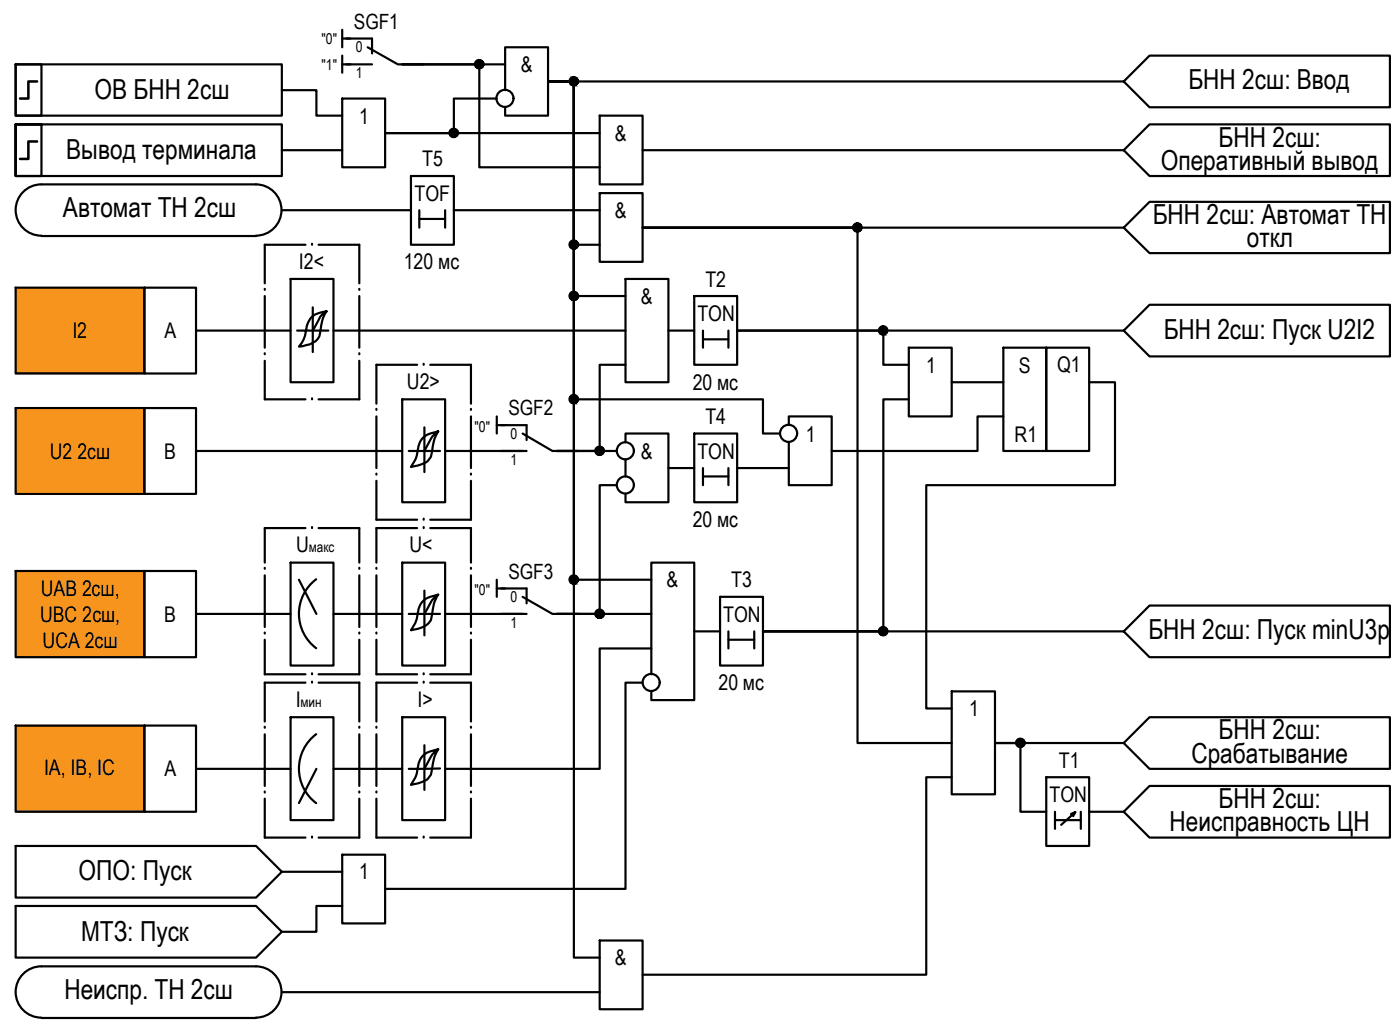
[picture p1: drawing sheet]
<svg xmlns="http://www.w3.org/2000/svg" width="163mm" height="120mm" viewBox="0 0 163 120" stroke-linecap="round" stroke-linejoin="round" font-family="sans-serif">
<!-- layer: 0 -->
<g fill="none" stroke="#000" stroke-width=".25">
<path d="M1.8 7.5h3v6h-3zM1.8 7.5h31v6h-31zM1.8 14.5v6h3v-6h-3h31v6h-31zM32.8 10.5h4v3h3M32.8 17.5h7M39.8 11.5h5v8h-5zM39.8 3.5v2M39.8 6.5v2M39.8 4.5h1M39.8 7.5h1M57.8 11.5h-5v4h-8h25M58.8 10.5v-5h5v8h-5v-1"/>
<path d="M58.8 7.5h-12h9v12h14M69.8 13.5h5v8h-5zM74.8 17.5h56M130.8 9.5l3 3h28v-6h-28l-3 3h-67h3v102h3M133.8 14.5h28v6h-28l-3-3zM1.8 33.5h15v10h-15zM4.8 21.5a2.98 2.98 0 0 0-3 2.9 2.98 2.98 0 0 0 3 3M4.8 21.5h25a2.98 2.98 0 0 1 3 2.9 2.98 2.98 0 0 1-3 3M4.8 27.5h25M16.8 33.5h6v10h-6zM22.8 38.5h11M32.8 24.5h15"/>
<path d="M33.8 32.5h5v12h-5zM36.4 38.5h1.8M36.4 35.8v5.2M38 36.2l-.4 .8-.2 .9a2.54 2.54 0 0 1-.5 1.6 3.1 3.1 0 0 1-2.1 .8 4 4 0 0 0 .9-2.4 2.06 2.06 0 0 1 1.9-1.6l.4-.1-.7 .6-.9 1.7h-1.8M38.8 38.5h34M47.8 20.5h5v8h-5zM48.8 24.5v2M48.8 25.5h3M51.8 24.5v2M52.8 24.5h17M69.8 22.5h5v8h-5zM69.8 28.5h-3v-19h-3h3v58h9"/>
<path d="M72.8 32.5h5v12h-5zM72.8 34.5h-6v-25h-3h3v37h22v4h2M77.8 38.5h3M80.8 34.5h5v8h-5zM81.8 38.5v2M81.8 39.5h3M84.8 38.5v2M130.8 26.5h-56h25v60h11M130.8 38.5h-45h17v4h3M133.8 35.5h28v6h-28l-3-3zM133.8 23.5h28v6h-28l-3-3zM1.8 47.5h15v10h-15z"/>
<path d="M16.8 47.5h6v10h-6zM22.8 52.5h24M46.8 46.5h5v12h-5zM49.4 52.5h1.8M49.4 49.7v5.2M51 50.2l-.4 .9-.2 .8a2.53 2.53 0 0 1-.5 1.6 3.4 3.4 0 0 1-2.1 .9 4.4 4.4 0 0 0 .9-2.5 2.06 2.06 0 0 1 1.8-1.6l.5-.1-.7 .6-.9 1.7h-1.8M51.8 52.5h9M57.8 48.5v2M57.8 49.5h1M71.8 56.5h-2v15h-5h11M72.8 51.5v-1h5v8h-5v-1M72.8 42.5h-3v10h-5h7"/>
<path d="M72.8 53.5v2M77.8 54.5h3M80.8 50.5h5v8h-5zM81.8 54.5v2M81.8 55.5h3M84.8 54.5v2M85.8 54.5h6M91.8 49.5v-1h5v8h-5v-5M105.8 46.5h-3v27h-14M105.8 40.5h5v8h-5zM110.8 44.5h6M116.8 40.5h5v12h-5z"/>
<path d="M116.8 48.5h-3v4h-17M121.8 40.5h5v12h-5zM126.8 44.5h3v12h-22v26h3M1.8 66.5h15v10h-15zM16.8 66.5h6v10h-6zM22.8 71.5h11M33.8 65.5h5v12h-5zM34.8 67.5l2 4M36.8 67.4a5 5 0 0 0 0 8M38.8 71.5h8M46.8 65.5h5v12h-5zM49.4 68.7v5.3"/>
<path d="M49.4 71.5h1.8M51 69.2l-.3 .6a6 6 0 0 0-.5 2.2 2.15 2.15 0 0 1-2 1.3l-.4 .1a4.7 4.7 0 0 0 .9-2.5 2.09 2.09 0 0 1 1.8-1.6l.5-.1-.7 .6-.9 1.7h-1.8M51.8 71.5h9M57.8 67.5v2M57.8 68.5h1M74.8 79.5h-2v24h-28M75.8 75.5h-6v14h-18M75.8 78.5v-13h5v16h-5v-1M80.8 73.5h3M83.8 69.5h5v8h-5zM84.8 73.5v2M84.8 74.5h3"/>
<path d="M87.8 73.5v2M88.8 73.5h42l3 3h28v-6h-28l-3 3M88.8 73.5h14M1.8 84.5h15v10h-15zM1.8 98.5h28l3 3-3 3h-28zM16.8 84.5h6v10h-6zM22.8 89.5h11M33.8 83.5h5v12h-5zM36.8 85.5a5 5 0 0 0 0 8M36.8 89.5l-2 4M38.8 89.5h8M39.8 99.5h5v8h-5z"/>
<path d="M46.8 83.5h5v12h-5zM49.4 86.7v5.2M51 87.2l-.4 .9-.2 .8a2.53 2.53 0 0 1-.5 1.6 3.4 3.4 0 0 1-2.1 .9 4.4 4.4 0 0 0 .9-2.5 2.09 2.09 0 0 1 1.8-1.6l.5-.1-.7 .6-.9 1.7h-1.8M51.2 89.4l-1.8 .1M110.8 80.5h5v12h-5zM110.8 90.5h-3v23h-33M121.8 90.5h5v8h-5zM122.8 94.5v2M122.8 95.5h3M124.7 94.7l.5-.2-1.7 1.5M125.2 94.5l-.3 .5M125.8 94.5v2"/>
<path d="M126.8 94.5h4M130.8 86.5h-15h3v8h3M133.8 91.5h28v6h-28l-3-3zM133.8 83.5h28v6h-28l-3-3zM1.8 105.5h28l3 3-3 3h-28zM4.8 112.5a2.98 2.98 0 0 0-3 3 2.98 2.98 0 0 0 3 2.9M4.8 112.5h25a2.98 2.98 0 0 1 3 3 2.98 2.98 0 0 1-3 2.9M4.8 118.5h25M32.8 101.5h7M32.8 115.5h37M39.8 105.5h-3v3h-4M69.8 109.5h5v8h-5z"/>
<circle cx="52.8" cy="15.5" r=".49"/>
<circle cx="55.8" cy="7.5" r=".49"/>
<circle cx="58.8" cy="11.4" r=".99"/>
<circle cx="66.8" cy="9.5" r=".49"/>
<circle cx="66.8" cy="34.4" r=".49"/>
<circle cx="66.8" cy="28.5" r=".49"/>
<circle cx="99.8" cy="26.5" r=".49"/>
<circle cx="102.8" cy="38.5" r=".49"/>
<circle cx="66.8" cy="46.5" r=".49"/>
<circle cx="69.8" cy="52.5" r=".49"/>
<circle cx="72.8" cy="52.5" r=".99"/>
<circle cx="72.8" cy="56.4" r=".99"/>
<circle cx="91.8" cy="50.4" r=".99"/>
<circle cx="66.8" cy="67.5" r=".49"/>
<circle cx="69.8" cy="71.4" r=".49"/>
<circle cx="75.8" cy="79.4" r=".99"/>
<circle cx="102.8" cy="73.5" r=".49"/>
<circle cx="118.8" cy="86.5" r=".49"/>
</g>
<g fill="none" stroke="#000" stroke-width=".25">
<path d="M40.3 4.5h3v1.7M40.3 7.5h3M42.8 5.5l3.5 2h3M30.8 33.7h.1M30.8 34.5v6M35.6 28.5h-4.8v4.5M36.3 28.5h.1M37.1 28.5h4.7v4.5M41.8 33.7h.1M41.8 34.5v6M30.8 41.2h.1M30.8 42v4.5h4.8"/>
<path d="M36.3 46.5h.1M41.8 41.2h.1M41.8 42v4.5h-4.7M43.8 55.2h.1M43.8 47.7h.1M43.8 48.5v6M43.8 56v4.5h4.8M48.6 42.5h-4.8v4.5M49.3 42.5h.1M50.1 42.5h4.7v4.5M54.8 55.2h.1M54.8 47.7h.1"/>
<path d="M54.8 48.5v6M54.8 56v4.5h-4.7M58.3 49.5h3v1.7M58.3 52.5h3M60.8 50.5l3.5 2h3M30.8 73.7h.1M30.8 66.2h.1M30.8 74.5v4h4.8M30.8 67v6M35.6 61.5h-4.8v4M35.6 79.5h-4.8v4.5M36.3 61.5h.1"/>
<path d="M36.3 78.5h.1M36.3 79.5h.1M37.1 61.5h4.7v4M37.1 79.5h4.7v4.5M41.8 73.7h.1M41.8 66.2h.1M41.8 74.5v4h-4.7M41.8 67v6M43.8 73.7h.1M43.8 66.2h.1M43.8 67v6M43.8 74.5v4h4.8"/>
<path d="M48.6 61.5h-4.8v4M48.6 79.5h-4.8v4.5M49.3 60.5h.1M49.3 61.5h.1M49.3 78.5h.1M49.3 79.5h.1M50.1 61.5h4.7v4M50.1 79.5h4.7v4.5M54.8 73.7h.1M54.8 66.2h.1M54.8 67v6M54.8 74.5v4h-4.7"/>
<path d="M58.3 68.5h3v1.7M58.3 71.5h3M60.8 69.5l3.5 2h3M30.8 92.2h.1M30.8 84.7h.1M30.8 85.5v6M30.8 93v4.5h4.8M36.3 97.5h.1M41.8 92.2h.1M41.8 84.7h.1M41.8 85.5v6M41.8 93v4.5h-4.7"/>
<path d="M43.8 92.2h.1M43.8 84.7h.1M43.8 85.5v6M43.8 93v4.5h4.8M49.3 97.5h.1M54.8 92.2h.1M54.8 84.7h.1M54.8 85.5v6M54.8 93v4.5h-4.7"/>
</g>
<!-- layer: 0 -->
<g fill="#000" stroke="#000" stroke-width=".12">
<path d="M52.6 15.9h.4zM52.6 15h.4zM52.7 16h.2zM52.7 15h.2zM55.7 8h.2zM55.8 7h.1zM66.7 9.9h.2zM66.8 9h.1zM66.5 28.2h.7zM66.7 29h.2zM66.7 35h.2zM66.8 28h.1z"/>
<path d="M66.8 34h.1zM99.6 26.9h.4zM99.6 26h.4zM99.7 27h.2zM99.7 26h.2zM102.7 38.9h.2zM102.7 38h.2zM66.7 46.9h.2zM66.8 46h.1zM69.7 52h.2zM66.7 67.9h.2zM66.8 67h.1z"/>
<path d="M69.7 71h.2zM102.7 74h.2zM102.7 73h.2zM118.7 87h.2zM118.7 86h.2z"/>
<path d="M52.7 16h.2zM52.7 16h.2z"/>
<path d="M52.7 15h.2zM52.7 15h.2z"/>
<path d="M52.7 15h.3zM52.7 15h.3z"/>
<path d="M52.7 15h.3zM52.6 15h.4zM52.6 15h.4z"/>
<path d="M52.7 16h.3zM52.7 16h.2z"/>
<path d="M52.6 15l.5 .1zM52.6 15l.5 .1z"/>
<path d="M52.6 15.9h.4zM52.6 15.9l.4 .1z"/>
<path d="M52.5 15.1h.6zM52.5 15.1h.6z"/>
<path d="M52.5 15.9h.6zM52.5 15.9h.5zM52.6 15.9h.4z"/>
<path d="M52.5 15.1l.7 .1zM52.5 15.1l.7 .1z"/>
<path d="M52.5 15.9h.6zM52.5 15.9h.6z"/>
<path d="M52.5 15.2h.7zM52.4 15.2h.8z"/>
<path d="M52.5 15.8h.7zM52.5 15.8l.6 .1z"/>
<path d="M52.4 15.2h.9zM52.4 15.2h.9z"/>
<path d="M52.4 15.8h.8zM52.4 15.8h.8z"/>
<path d="M52.4 15.2h.9zM52.4 15.2h.9z"/>
<path d="M52.4 15.2l.9 .1zM52.4 15.2l.9 .1z"/>
<path d="M52.4 15.7h.9zM52.4 15.7h.9z"/>
<path d="M52.4 15.7h.9zM52.4 15.7l.8 .1z"/>
<path d="M52.4 15.3h.9zM52.4 15.3h.9z"/>
<path d="M52.3 15.3l1 .1zM52.3 15.3l1 .1z"/>
<path d="M52.3 15.4l1 .1v-.1zM52.3 15.4l1 .1h-1z"/>
<path d="M52.3 15.5h1zM52.3 15.5h1z"/>
<path d="M52.3 15.5h1zM52.3 15.5h1z"/>
<path d="M52.3 15.5l1 .1zM52.3 15.5l1 .1z"/>
<path d="M52.3 15.6h1zM52.3 15.6h1z"/>
<path d="M52.3 15.6l1 .1zM52.3 15.6l1 .1z"/>
<path d="M52.4 15.7h.9zM52.4 15.7h.9z"/>
<path d="M55.7 8h.2zM55.8 8h.1z"/>
<path d="M55.8 7h.1zM55.7 7h.2z"/>
<path d="M55.7 7h.3zM55.7 7h.3z"/>
<path d="M55.7 7h.3zM55.6 7h.4z"/>
<path d="M55.7 8h.3zM55.7 8h.2z"/>
<path d="M55.6 7l.5 .1zM55.6 7l.5 .1z"/>
<path d="M55.6 7.9h.4zM55.6 7.9l.4 .1z"/>
<path d="M55.6 7.1h.5zM55.5 7.1h.6z"/>
<path d="M55.6 7.9h.5zM55.6 7.9h.4z"/>
<path d="M55.5 7.1h.6zM55.5 7.1h.6z"/>
<path d="M55.5 7.9h.6zM55.5 7.9h.6z"/>
<path d="M55.5 7.1l.7 .1zM55.5 7.1l.7 .1z"/>
<path d="M55.5 7.9h.6zM55.5 7.9h.6z"/>
<path d="M55.5 7.2h.7zM55.4 7.2h.8z"/>
<path d="M55.5 7.8h.7zM55.5 7.8l.6 .1z"/>
<path d="M55.4 7.2h.8zM55.4 7.2h.8z"/>
<path d="M55.4 7.2h.9zM55.4 7.2h.9z"/>
<path d="M55.4 7.7l.8 .1zM55.4 7.7l.8 .1z"/>
<path d="M55.4 7.8h.8zM55.4 7.8h.8z"/>
<path d="M55.4 7.2l.9 .1zM55.4 7.2l.9 .1z"/>
<path d="M55.4 7.3h.9zM55.4 7.3h.9z"/>
<path d="M55.4 7.7h.9zM55.4 7.7h.9z"/>
<path d="M55.4 7.7h.9zM55.4 7.7h.8z"/>
<path d="M55.3 7.3l1 .1v-.1zM55.3 7.3l1 .1h-1z"/>
<path d="M55.3 7.4h1zM55.3 7.4h1z"/>
<path d="M55.3 7.4l1 .1zM55.3 7.4l1 .1z"/>
<path d="M55.3 7.5h1zM55.3 7.5h1z"/>
<path d="M55.3 7.5l1 .1zM55.3 7.5l1 .1z"/>
<path d="M55.3 7.6h1zM55.3 7.6h1z"/>
<path d="M55.3 7.6h1zM55.3 7.6l1 .1z"/>
<path d="M66.7 9.9l.2 .1zM66.8 10h.1z"/>
<path d="M66.8 9h.1zM66.8 9h.1z"/>
<path d="M66.7 9h.3zM66.6 9h.4z"/>
<path d="M66.6 9h.4zM66.6 9h.4z"/>
<path d="M66.6 9.9h.4zM66.6 9.9h.3z"/>
<path d="M66.6 9l.5 .1zM66.5 9.1h.6z"/>
<path d="M66.6 9.9h.4zM66.6 9.9h.4z"/>
<path d="M66.5 9.9h.6zM66.5 9.9h.6z"/>
<path d="M66.5 9.9h.6zM66.5 9.9h.5z"/>
<path d="M66.5 9.1h.6zM66.5 9.1h.6z"/>
<path d="M66.5 9.1h.6zM66.5 9.1h.6z"/>
<path d="M66.5 9.1h.7zM66.5 9.1h.7z"/>
<path d="M66.5 9.9h.6zM66.5 9.9h.6z"/>
<path d="M66.5 9.1l.7 .1zM66.5 9.1l.7 .1z"/>
<path d="M66.4 9.2h.8zM66.4 9.2h.8z"/>
<path d="M66.4 9.8h.8zM66.4 9.8h.8z"/>
<path d="M66.5 9.8h.7zM66.5 9.8l.6 .1z"/>
<path d="M66.4 9.2l.9 .1zM66.4 9.2l.9 .1z"/>
<path d="M66.4 9.7h.8zM66.4 9.7l.8 .1z"/>
<path d="M66.4 9.3h.9zM66.4 9.3h.9z"/>
<path d="M66.3 9.3l1 .1zM66.3 9.3l1 .1z"/>
<path d="M66.3 9.7h1zM66.3 9.7h1z"/>
<path d="M66.4 9.7h.9zM66.4 9.7h.8z"/>
<path d="M66.3 9.4h1zM66.3 9.4h1z"/>
<path d="M66.3 9.4h1zM66.3 9.4h1z"/>
<path d="M66.3 9.4l1 .1zM66.3 9.4l1 .1z"/>
<path d="M66.3 9.5h1zM66.3 9.5h1z"/>
<path d="M66.3 9.5l1 .1zM66.3 9.5l1 .1z"/>
<path d="M66.3 9.6h1zM66.3 9.6h1z"/>
<path d="M66.3 9.6h1zM66.3 9.6l1 .1z"/>
<path d="M66.7 29h.2zM66.8 29h.1z"/>
<path d="M66.7 35h.2zM66.8 35h.1z"/>
<path d="M66.8 28h.1zM66.7 28h.2z"/>
<path d="M66.8 34h.1zM66.7 34h.2z"/>
<path d="M66.7 28h.3zM66.6 28h.4z"/>
<path d="M66.7 34h.3zM66.6 34h.4z"/>
<path d="M66.6 28h.4zM66.6 28h.4z"/>
<path d="M66.6 29h.4zM66.6 29h.3z"/>
<path d="M66.6 34h.4zM66.6 34h.4z"/>
<path d="M66.6 35h.4zM66.6 35h.3z"/>
<path d="M66.6 28l.5 .1zM66.5 28.1h.6z"/>
<path d="M66.6 29h.4zM66.6 29h.4z"/>
<path d="M66.6 34h.5zM66.5 34h.6z"/>
<path d="M66.6 34.9h.4zM66.6 34.9l.4 .1z"/>
<path d="M66.5 28.9h.6zM66.5 28.9l.5 .1z"/>
<path d="M66.5 34l.6 .1zM66.5 34l.6 .1z"/>
<path d="M66.5 34.9h.6zM66.5 34.9h.5z"/>
<path d="M66.5 28.1h.6zM66.5 28.1h.6z"/>
<path d="M66.5 28.1h.6zM66.5 28.1h.6z"/>
<path d="M66.5 28.9h.6zM66.5 28.9h.6z"/>
<path d="M66.5 34.1h.6zM66.5 34.1h.6z"/>
<path d="M66.5 34.9h.6zM66.5 34.9h.6z"/>
<path d="M66.5 28.1l.7 .1zM66.5 28.1l.7 .1zM66.4 28.2h.8z"/>
<path d="M66.5 28.9h.6zM66.5 28.9h.6z"/>
<path d="M66.5 34.1h.7zM66.5 34.1h.7z"/>
<path d="M66.5 34.8h.6zM66.5 34.8l.6 .1z"/>
<path d="M66.4 28.2h.8zM66.4 28.2h.8z"/>
<path d="M66.4 28.8h.8zM66.4 28.8h.8z"/>
<path d="M66.5 28.8h.7zM66.5 28.8l.6 .1z"/>
<path d="M66.5 34.1l.7 .1zM66.5 34.1l.7 .1z"/>
<path d="M66.4 34.2h.8zM66.4 34.2h.8z"/>
<path d="M66.4 34.8h.8zM66.4 34.8h.8z"/>
<path d="M66.5 34.8h.7zM66.5 34.8h.6z"/>
<path d="M66.4 28.2h.9zM66.4 28.2h.9z"/>
<path d="M66.4 28.7h.8zM66.4 28.7l.8 .1z"/>
<path d="M66.4 34.2h.9zM66.4 34.2h.9z"/>
<path d="M66.4 34.8h.8zM66.4 34.8h.8z"/>
<path d="M66.4 28.2l.9 .1zM66.4 28.2l.9 .1z"/>
<path d="M66.3 28.3h1zM66.3 28.3h1z"/>
<path d="M66.3 28.7h1zM66.3 28.7h1z"/>
<path d="M66.4 28.7h.9zM66.4 28.7h.8z"/>
<path d="M66.4 34.2l.9 .1zM66.4 34.2l.9 .1z"/>
<path d="M66.3 34.3h1zM66.3 34.3h1z"/>
<path d="M66.3 34.7h1zM66.3 34.7h1z"/>
<path d="M66.4 34.7h.9zM66.4 34.7l.8 .1z"/>
<path d="M66.3 28.3l1 .1v-.1zM66.3 28.3l1 .1h-1z"/>
<path d="M66.3 28.4h1zM66.3 28.4h1z"/>
<path d="M66.3 28.4l1 .1zM66.3 28.4l1 .1z"/>
<path d="M66.3 28.5h1zM66.3 28.5h1z"/>
<path d="M66.3 28.5l1 .1zM66.3 28.5l1 .1z"/>
<path d="M66.3 28.6h1zM66.3 28.6h1z"/>
<path d="M66.3 28.6h1zM66.3 28.6l1 .1z"/>
<path d="M66.3 34.3l1 .1zM66.3 34.3l1 .1z"/>
<path d="M66.3 34.4h1zM66.3 34.4h1z"/>
<path d="M66.3 34.4l1 .1zM66.3 34.4l1 .1z"/>
<path d="M66.3 34.5h1zM66.3 34.5h1h-1z"/>
<path d="M66.3 34.5l1 .1zM66.3 34.5l1 .1z"/>
<path d="M66.3 34.6h1zM66.3 34.6h1z"/>
<path d="M66.3 34.6h1zM66.3 34.6l1 .1z"/>
<path d="M99.7 27h.2zM99.7 27h.2z"/>
<path d="M99.7 26h.2zM99.7 26h.2z"/>
<path d="M99.7 26h.3zM99.7 26h.3z"/>
<path d="M99.7 26h.3zM99.6 26h.4zM99.6 26h.4z"/>
<path d="M99.7 27h.3zM99.7 27h.2z"/>
<path d="M99.6 26l.5 .1zM99.6 26l.5 .1z"/>
<path d="M99.6 26.9h.4zM99.6 26.9l.4 .1z"/>
<path d="M99.5 26.1h.6zM99.5 26.1h.6z"/>
<path d="M99.5 26.1h.7zM99.4 26.1h.8z"/>
<path d="M99.5 26.8l.6 .1zM99.5 26.8l.6 .1z"/>
<path d="M99.5 26.9h.6zM99.5 26.9h.5zM99.6 26.9h.4z"/>
<path d="M99.4 26.1l.8 .1zM99.4 26.1l.8 .1z"/>
<path d="M99.4 26.8h.8zM99.4 26.8h.7z"/>
<path d="M99.4 26.2h.8zM99.4 26.2h.8z"/>
<path d="M99.4 26.8h.8zM99.4 26.8h.8z"/>
<path d="M99.4 26.2h.8zM99.4 26.2h.8z"/>
<path d="M99.4 26.2l.9 .1zM99.4 26.2l.9 .1z"/>
<path d="M99.4 26.7l.8 .1zM99.4 26.7l.8 .1z"/>
<path d="M99.4 26.8h.8zM99.4 26.8h.8z"/>
<path d="M99.4 26.3h.9zM99.4 26.3h.9z"/>
<path d="M99.3 26.3l1 .1zM99.3 26.3l1 .1z"/>
<path d="M99.3 26.4h1zM99.3 26.4h1z"/>
<path d="M99.3 26.4l1 .1v-.1zM99.3 26.4l1 .1h-1z"/>
<path d="M99.3 26.5h1zM99.3 26.5h1z"/>
<path d="M99.3 26.5l1 .1zM99.3 26.5l1 .1z"/>
<path d="M99.3 26.6h1zM99.3 26.6h1z"/>
<path d="M99.3 26.6l1 .1zM99.3 26.6l1 .1z"/>
<path d="M99.4 26.7h.9zM99.4 26.7h.8z"/>
<path d="M102.7 38.9l.2 .1zM102.7 39h.2z"/>
<path d="M102.7 38h.2zM102.7 38h.2z"/>
<path d="M102.7 38h.3zM102.7 38h.3z"/>
<path d="M102.7 38h.3zM102.6 38h.4z"/>
<path d="M102.7 38.9h.3zM102.7 38.9h.2z"/>
<path d="M102.6 38l.4 .1zM102.6 38l.4 .1z"/>
<path d="M102.6 38.9h.4zM102.6 38.9h.4z"/>
<path d="M102.6 38.1h.5zM102.5 38.1h.6z"/>
<path d="M102.6 38.9h.4zM102.6 38.9h.4z"/>
<path d="M102.5 38.1h.6zM102.5 38.1h.6z"/>
<path d="M102.5 38.9h.6zM102.5 38.9h.5z"/>
<path d="M102.5 38.1h.7zM102.5 38.1h.7z"/>
<path d="M102.5 38.9h.6zM102.5 38.9h.6z"/>
<path d="M102.4 38.1l.8 .1zM102.4 38.1l.8 .1z"/>
<path d="M102.4 38.8h.8zM102.4 38.8l.7 .1z"/>
<path d="M102.4 38.2h.8zM102.4 38.2h.8z"/>
<path d="M102.4 38.2l.9 .1zM102.4 38.2l.9 .1z"/>
<path d="M102.4 38.7l.8 .1zM102.4 38.7l.8 .1z"/>
<path d="M102.4 38.8h.8zM102.4 38.8h.8z"/>
<path d="M102.4 38.3h.9zM102.4 38.3h.9z"/>
<path d="M102.4 38.7h.9zM102.4 38.7h.8z"/>
<path d="M102.4 38.3l.9 .1zM102.4 38.3l.9 .1z"/>
<path d="M102.3 38.4h1zM102.3 38.4h1z"/>
<path d="M102.3 38.4h1zM102.3 38.4h1z"/>
<path d="M102.3 38.4l1 .1zM102.3 38.4l1 .1z"/>
<path d="M102.3 38.5h1zM102.3 38.5h1z"/>
<path d="M102.3 38.5l1 .1zM102.3 38.5l1 .1z"/>
<path d="M102.3 38.6h1zM102.3 38.6h1z"/>
<path d="M102.3 38.6h1zM102.3 38.6h1z"/>
<path d="M102.4 38.6h.9zM102.4 38.6l.9 .1z"/>
<path d="M66.7 46.9l.2 .1zM66.8 47h.1z"/>
<path d="M66.8 46h.1zM66.7 46h.2z"/>
<path d="M66.7 46h.3zM66.6 46h.4z"/>
<path d="M66.6 46h.4zM66.6 46h.4z"/>
<path d="M66.6 46.9h.4zM66.6 46.9h.3z"/>
<path d="M66.6 46l.5 .1zM66.5 46.1h.6z"/>
<path d="M66.6 46.9h.4zM66.6 46.9h.4z"/>
<path d="M66.5 46.9h.6zM66.5 46.9h.6z"/>
<path d="M66.5 46.9h.6zM66.5 46.9h.5z"/>
<path d="M66.5 46.1h.6zM66.5 46.1h.6z"/>
<path d="M66.5 46.1h.6zM66.5 46.1h.6z"/>
<path d="M66.5 46.1h.7zM66.5 46.1h.7z"/>
<path d="M66.5 46.9h.6zM66.5 46.9h.6z"/>
<path d="M66.5 46.1l.7 .1zM66.5 46.1l.7 .1z"/>
<path d="M66.4 46.2h.8zM66.4 46.2h.8z"/>
<path d="M66.4 46.8h.8zM66.4 46.8h.8z"/>
<path d="M66.5 46.8h.7zM66.5 46.8l.6 .1z"/>
<path d="M66.4 46.2l.9 .1zM66.4 46.2l.9 .1z"/>
<path d="M66.4 46.7h.8zM66.4 46.7l.8 .1z"/>
<path d="M66.4 46.3h.9zM66.4 46.3h.9z"/>
<path d="M66.3 46.3l1 .1zM66.3 46.3l1 .1z"/>
<path d="M66.3 46.6l1 .1zM66.3 46.6l1 .1z"/>
<path d="M66.4 46.7h.9zM66.4 46.7h.8z"/>
<path d="M66.3 46.4h1zM66.3 46.4h1z"/>
<path d="M66.3 46.4h1zM66.3 46.4h1z"/>
<path d="M66.3 46.4l1 .1zM66.3 46.4l1 .1z"/>
<path d="M66.3 46.5h1zM66.3 46.5h1z"/>
<path d="M66.3 46.5l1 .1zM66.3 46.5l1 .1z"/>
<path d="M66.3 46.6h1zM66.3 46.6h1z"/>
<path d="M66.3 46.6h1zM66.3 46.6h1z"/>
<path d="M69.7 53h.2zM69.7 53h.2zM69.7 53h.2z"/>
<path d="M69.7 52h.2zM69.7 52h.2z"/>
<path d="M69.7 52h.3zM69.6 52h.4z"/>
<path d="M69.6 52h.4zM69.6 52h.4z"/>
<path d="M69.6 53h.4zM69.6 53h.3z"/>
<path d="M69.6 52h.5zM69.6 52h.5z"/>
<path d="M69.6 52.9h.4zM69.6 52.9l.4 .1z"/>
<path d="M69.6 52l.5 .1zM69.6 52l.5 .1z"/>
<path d="M69.6 52.9h.5zM69.6 52.9h.4z"/>
<path d="M69.5 52.1h.6zM69.5 52.1h.6z"/>
<path d="M69.5 52.9h.6zM69.5 52.9h.6z"/>
<path d="M69.5 52.9h.6zM69.5 52.9h.6z"/>
<path d="M69.5 52.1h.7zM69.5 52.1h.7z"/>
<path d="M69.5 52.1l.7 .1zM69.5 52.1l.7 .1z"/>
<path d="M69.4 52.2h.8zM69.4 52.2h.8z"/>
<path d="M69.4 52.8h.8zM69.4 52.8h.8z"/>
<path d="M69.5 52.8h.7zM69.5 52.8l.6 .1z"/>
<path d="M69.4 52.2h.9zM69.4 52.2h.9z"/>
<path d="M69.4 52.7h.8zM69.4 52.7l.8 .1z"/>
<path d="M69.4 52.2l.9 .1zM69.4 52.2l.9 .1z"/>
<path d="M69.3 52.3h1zM69.3 52.3h1z"/>
<path d="M69.3 52.3l1 .1zM69.3 52.3l1 .1z"/>
<path d="M69.3 52.6l1 .1zM69.3 52.6l1 .1z"/>
<path d="M69.3 52.7h1zM69.3 52.7h1z"/>
<path d="M69.4 52.7h.9zM69.4 52.7h.8z"/>
<path d="M69.3 52.4h1zM69.3 52.4h1h-1z"/>
<path d="M69.3 52.4l1 .1zM69.3 52.4l1 .1z"/>
<path d="M69.3 52.5h1zM69.3 52.5h1z"/>
<path d="M69.3 52.5l1 .1zM69.3 52.5l1 .1z"/>
<path d="M69.3 52.6h1zM69.3 52.6h1z"/>
<path d="M66.7 67.9l.2 .1zM66.8 68h.1z"/>
<path d="M66.8 67h.1zM66.7 67h.2z"/>
<path d="M66.7 67h.3zM66.6 67h.4z"/>
<path d="M66.6 67h.4zM66.6 67h.4z"/>
<path d="M66.6 67.9h.4zM66.6 67.9h.3z"/>
<path d="M66.6 67l.5 .1zM66.5 67.1h.6z"/>
<path d="M66.6 67.9h.4zM66.6 67.9h.4z"/>
<path d="M66.5 67.9h.6zM66.5 67.9h.6z"/>
<path d="M66.5 67.9h.6zM66.5 67.9h.5z"/>
<path d="M66.5 67.1h.6zM66.5 67.1h.6z"/>
<path d="M66.5 67.1h.6zM66.5 67.1h.6z"/>
<path d="M66.5 67.1h.7zM66.5 67.1h.7z"/>
<path d="M66.5 67.9h.6zM66.5 67.9h.6z"/>
<path d="M66.5 67.1l.7 .1zM66.5 67.1l.7 .1z"/>
<path d="M66.4 67.2h.8zM66.4 67.2h.8z"/>
<path d="M66.4 67.8h.8zM66.4 67.8h.8z"/>
<path d="M66.5 67.8h.7zM66.5 67.8l.6 .1z"/>
<path d="M66.4 67.2l.9 .1zM66.4 67.2l.9 .1z"/>
<path d="M66.4 67.7h.8zM66.4 67.7l.8 .1z"/>
<path d="M66.4 67.3h.9zM66.4 67.3h.9z"/>
<path d="M66.3 67.3l1 .1zM66.3 67.3l1 .1z"/>
<path d="M66.3 67.6l1 .1zM66.3 67.6l1 .1z"/>
<path d="M66.4 67.7h.9zM66.4 67.7h.8z"/>
<path d="M66.3 67.4h1zM66.3 67.4h1z"/>
<path d="M66.3 67.4h1zM66.3 67.4h1z"/>
<path d="M66.3 67.4l1 .1zM66.3 67.4l1 .1z"/>
<path d="M66.3 67.5h1zM66.3 67.5h1z"/>
<path d="M66.3 67.5l1 .1zM66.3 67.5l1 .1z"/>
<path d="M66.3 67.6h1zM66.3 67.6h1z"/>
<path d="M66.3 67.6h1zM66.3 67.6h1z"/>
<path d="M69.7 72h.2zM69.7 72h.2zM69.7 72h.2z"/>
<path d="M69.7 71h.2zM69.7 71h.2z"/>
<path d="M69.7 71h.3zM69.6 71h.4z"/>
<path d="M69.6 71h.4zM69.6 71h.4z"/>
<path d="M69.6 72h.4zM69.6 72h.3z"/>
<path d="M69.6 71h.5zM69.6 71h.5z"/>
<path d="M69.6 71.9h.4zM69.6 71.9l.4 .1z"/>
<path d="M69.6 71l.5 .1zM69.6 71l.5 .1z"/>
<path d="M69.6 71.9h.5zM69.6 71.9h.4z"/>
<path d="M69.5 71.1h.6zM69.5 71.1h.6z"/>
<path d="M69.5 71.9h.6zM69.5 71.9h.6z"/>
<path d="M69.5 71.1h.7zM69.5 71.1h.7z"/>
<path d="M69.5 71.8h.6zM69.5 71.8h.7z"/>
<path d="M69.5 71.8h.6zM69.5 71.8l.6 .1z"/>
<path d="M69.5 71.1l.7 .1zM69.5 71.1l.7 .1z"/>
<path d="M69.4 71.2h.8zM69.4 71.2h.8z"/>
<path d="M69.4 71.8h.8zM69.4 71.8h.8z"/>
<path d="M69.4 71.2h.9zM69.4 71.2h.9z"/>
<path d="M69.4 71.8h.8zM69.4 71.8h.8z"/>
<path d="M69.4 71.2l.9 .1zM69.4 71.2l.9 .1z"/>
<path d="M69.3 71.3h1zM69.3 71.3h1z"/>
<path d="M69.3 71.3l1 .1zM69.3 71.3l1 .1z"/>
<path d="M69.3 71.6l1 .1zM69.3 71.6l1 .1z"/>
<path d="M69.3 71.7h1zM69.3 71.7h1z"/>
<path d="M69.4 71.7h.9zM69.4 71.7l.8 .1z"/>
<path d="M69.3 71.4h1zM69.3 71.4h1z"/>
<path d="M69.3 71.4l1 .1zM69.3 71.4l1 .1z"/>
<path d="M69.3 71.5h1zM69.3 71.5h1h-1z"/>
<path d="M69.3 71.5l1 .1zM69.3 71.5l1 .1z"/>
<path d="M69.3 71.6h1zM69.3 71.6h1z"/>
<path d="M102.7 74h.2zM102.7 74h.2z"/>
<path d="M102.7 73h.2zM102.7 73h.2z"/>
<path d="M102.7 73h.3zM102.7 73h.3z"/>
<path d="M102.7 73h.3zM102.7 73h.3z"/>
<path d="M102.7 74h.3zM102.7 74h.2z"/>
<path d="M102.6 73h.4zM102.6 73h.4z"/>
<path d="M102.6 73.9h.4zM102.6 73.9l.4 .1z"/>
<path d="M102.6 73l.5 .1zM102.6 73l.5 .1z"/>
<path d="M102.6 73.9h.4zM102.6 73.9h.4z"/>
<path d="M102.5 73.1h.6zM102.5 73.1h.6z"/>
<path d="M102.5 73.9h.6zM102.5 73.9h.5z"/>
<path d="M102.5 73.1h.7zM102.4 73.1h.8z"/>
<path d="M102.5 73.9h.6zM102.5 73.9h.6z"/>
<path d="M102.4 73.1l.8 .1zM102.4 73.1l.8 .1z"/>
<path d="M102.4 73.8h.8zM102.4 73.8l.7 .1z"/>
<path d="M102.4 73.2h.8zM102.4 73.2h.8z"/>
<path d="M102.4 73.2h.9zM102.4 73.2h.9z"/>
<path d="M102.4 73.7l.8 .1zM102.4 73.7l.8 .1z"/>
<path d="M102.4 73.8h.8zM102.4 73.8h.8z"/>
<path d="M102.4 73.2l.9 .1zM102.4 73.2l.9 .1z"/>
<path d="M102.4 73.7h.9zM102.4 73.7h.8z"/>
<path d="M102.4 73.3h.9zM102.4 73.3h.9z"/>
<path d="M102.3 73.3l1 .1zM102.3 73.3l1 .1z"/>
<path d="M102.3 73.4h1zM102.3 73.4h1h-1z"/>
<path d="M102.3 73.4l1 .1zM102.3 73.4l1 .1z"/>
<path d="M102.3 73.5h1zM102.3 73.5h1z"/>
<path d="M102.3 73.5l1 .1zM102.3 73.5l1 .1z"/>
<path d="M102.3 73.6h1zM102.3 73.6h1z"/>
<path d="M102.3 73.6l1 .1zM102.3 73.6l1 .1z"/>
<path d="M102.4 73.7h.9zM102.4 73.7h.9z"/>
<path d="M118.7 87h.2zM118.7 87h.2z"/>
<path d="M118.7 86h.2zM118.7 86h.2z"/>
<path d="M118.7 86h.3zM118.7 86h.3z"/>
<path d="M118.7 86h.3zM118.6 86h.4z"/>
<path d="M118.7 87h.3zM118.7 87h.2z"/>
<path d="M118.6 86h.4zM118.6 86h.4z"/>
<path d="M118.6 86.9h.4zM118.6 86.9l.4 .1z"/>
<path d="M118.6 86l.5 .1zM118.6 86l.5 .1z"/>
<path d="M118.6 86.9h.4zM118.6 86.9h.4z"/>
<path d="M118.5 86.1h.6zM118.5 86.1h.6z"/>
<path d="M118.5 86.9h.6zM118.5 86.9h.5z"/>
<path d="M118.5 86.1h.7zM118.5 86.1h.7z"/>
<path d="M118.5 86.9h.6zM118.5 86.9h.6z"/>
<path d="M118.5 86.1h.7zM118.4 86.1h.8z"/>
<path d="M118.5 86.8h.7zM118.5 86.8l.6 .1z"/>
<path d="M118.4 86.1l.8 .1zM118.4 86.1l.8 .1z"/>
<path d="M118.4 86.2h.9zM118.4 86.2h.9z"/>
<path d="M118.4 86.7l.8 .1zM118.4 86.7l.8 .1z"/>
<path d="M118.4 86.8h.8zM118.4 86.8h.8z"/>
<path d="M118.4 86.2l.9 .1zM118.4 86.2l.9 .1z"/>
<path d="M118.4 86.3h.9zM118.4 86.3h.9z"/>
<path d="M118.4 86.7h.9zM118.4 86.7h.9z"/>
<path d="M118.4 86.7h.9zM118.4 86.7h.8z"/>
<path d="M118.3 86.3l1 .1zM118.3 86.3l1 .1z"/>
<path d="M118.3 86.4h1zM118.3 86.4h1h-1z"/>
<path d="M118.3 86.4l1 .1zM118.3 86.4l1 .1z"/>
<path d="M118.3 86.5h1zM118.3 86.5h1z"/>
<path d="M118.3 86.5l1 .1zM118.3 86.5l1 .1z"/>
<path d="M118.3 86.6h1zM118.3 86.6h1z"/>
<path d="M118.3 86.6h1zM118.3 86.6l1 .1z"/>
</g>
<g fill="#f7941d" stroke="#f7941d" stroke-width=".12">
<path d="M1.8 33.5l15 10v-10zM1.8 33.5l15 10h-15z"/>
<path d="M1.8 47.5l15 10v-10zM1.8 47.5l15 10h-15z"/>
<path d="M1.8 66.5l15 10v-10zM1.8 66.5l15 10h-15z"/>
<path d="M1.8 84.5l15 10v-10zM1.8 84.5l15 10h-15z"/>
</g>
<path d="M4.3 9.5h-1v2h-1M4.3 16.5h-1v2h-1" fill="none" stroke="#000" stroke-width=".3"/>
<g font-size="3.2">
<text x="11" y="11.5">ОВ БНН 2сш</text>
<text x="138.3" y="10.4">БНН 2сш: Ввод</text>
<text x="141.9" y="17.1">БНН 2сш:</text>
<text x="7.7" y="18.5">Вывод терминала</text>
<text x="135.1" y="19.8">Оперативный вывод</text>
<text x="7.3" y="25.3">Автомат ТН 2сш</text>
<text x="134.2" y="26.1">БНН 2сш: Автомат ТН</text>
<text x="145.2" y="28.8">откл</text>
<text x="135.5" y="39.5">БНН 2сш: Пуск U2I2</text>
<text x="133.7" y="74.4">БНН 2сш: Пуск minU3p</text>
<text x="138.7" y="88.8">Срабатывание</text>
<text x="141.9" y="86.1">БНН 2сш:</text>
<text x="141.9" y="94.1">БНН 2сш:</text>
<text x="136.1" y="96.8">Неисправность ЦН</text>
<text x="9.1" y="102.4">ОПО: Пуск</text>
<text x="9.4" y="109.5">МТЗ: Пуск</text>
<text x="7.5" y="116.2">Неиспр. ТН 2сш</text>
</g>
<g font-size="2.5">
<text x="60.6" y="8.4">&amp;</text>
<text x="41.8" y="14.4">1</text>
<text x="71.6" y="16.4">&amp;</text>
<text x="48.3" y="23.4">TOF</text>
<text x="49.2" y="19.3">T5</text>
<text x="71.6" y="25.4">&amp;</text>
<text x="34.8" y="31.3">I2&lt;</text>
<text x="47" y="31.4">120 мс</text>
<text x="74.6" y="35.4">&amp;</text>
<text x="82.1" y="33.4">T2</text>
<text x="8.4" y="39.4">I2</text>
<text x="19.1" y="39.4">А</text>
<text x="81.2" y="37.4">TON</text>
<text x="47.4" y="45.3">U2&gt;</text>
<text x="80.6" y="45.4">20 мс</text>
<text x="107.8" y="43.4">1</text>
<text x="118.6" y="43.4">S</text>
<text x="123.1" y="43.3">Q1</text>
<text x="5.8" y="53.4">U2 2сш</text>
<text x="19.1" y="53.4">В</text>
<text x="74.6" y="53.4">&amp;</text>
<text x="81.2" y="53.4">TON</text>
<text x="82.1" y="49.4">T4</text>
<text x="93.8" y="51.4">1</text>
<text x="118.1" y="51.4">R1</text>
<text x="34.5" y="64.3">U</text>
<text x="47.7" y="64.3">U&lt;</text>
<text x="80.6" y="61.4">20 мс</text>
<text x="4.7" y="69.3">UAB 2сш,</text>
<text x="77.6" y="68.4">&amp;</text>
<text x="85.1" y="68.4">T3</text>
<text x="4.7" y="72.3">UBC 2сш,</text>
<text x="5" y="75.4">UCA 2сш</text>
<text x="19.1" y="72.4">В</text>
<text x="84.2" y="72.4">TON</text>
<text x="34.4" y="82.3">I</text>
<text x="48.6" y="82.3">I&gt;</text>
<text x="83.7" y="80.3">20 мс</text>
<text x="112.8" y="83.4">1</text>
<text x="123.3" y="89.4">T1</text>
<text x="5.1" y="90.2">IA, IB, IC</text>
<text x="19.1" y="90.4">А</text>
<text x="122.2" y="93.4">TON</text>
<text x="41.8" y="102.4">1</text>
<text x="71.6" y="112.4">&amp;</text>
</g>
<g font-size="2.4">
<text x="41.2" y="3.3">SGF1</text>
<text x="59.2" y="48.3">SGF2</text>
<text x="59.2" y="67.4">SGF3</text>
</g>
<g font-size="1.7">
<text x="37.4" y="5.1">&quot;0&quot;</text>
<text x="37.4" y="8.1">&quot;1&quot;</text>
<text x="41.4" y="6.1">0</text>
<text x="41.4" y="9.1">1</text>
<text x="55.2" y="50.2">&quot;0&quot;</text>
<text x="59.4" y="51.1">0</text>
<text x="59.4" y="54.1">1</text>
<text x="35.9" y="64.3">макс</text>
<text x="55.2" y="69.2">&quot;0&quot;</text>
<text x="59.4" y="70.1">0</text>
<text x="59.4" y="73.1">1</text>
<text x="35" y="82.3">мин</text>
</g>
</svg>
